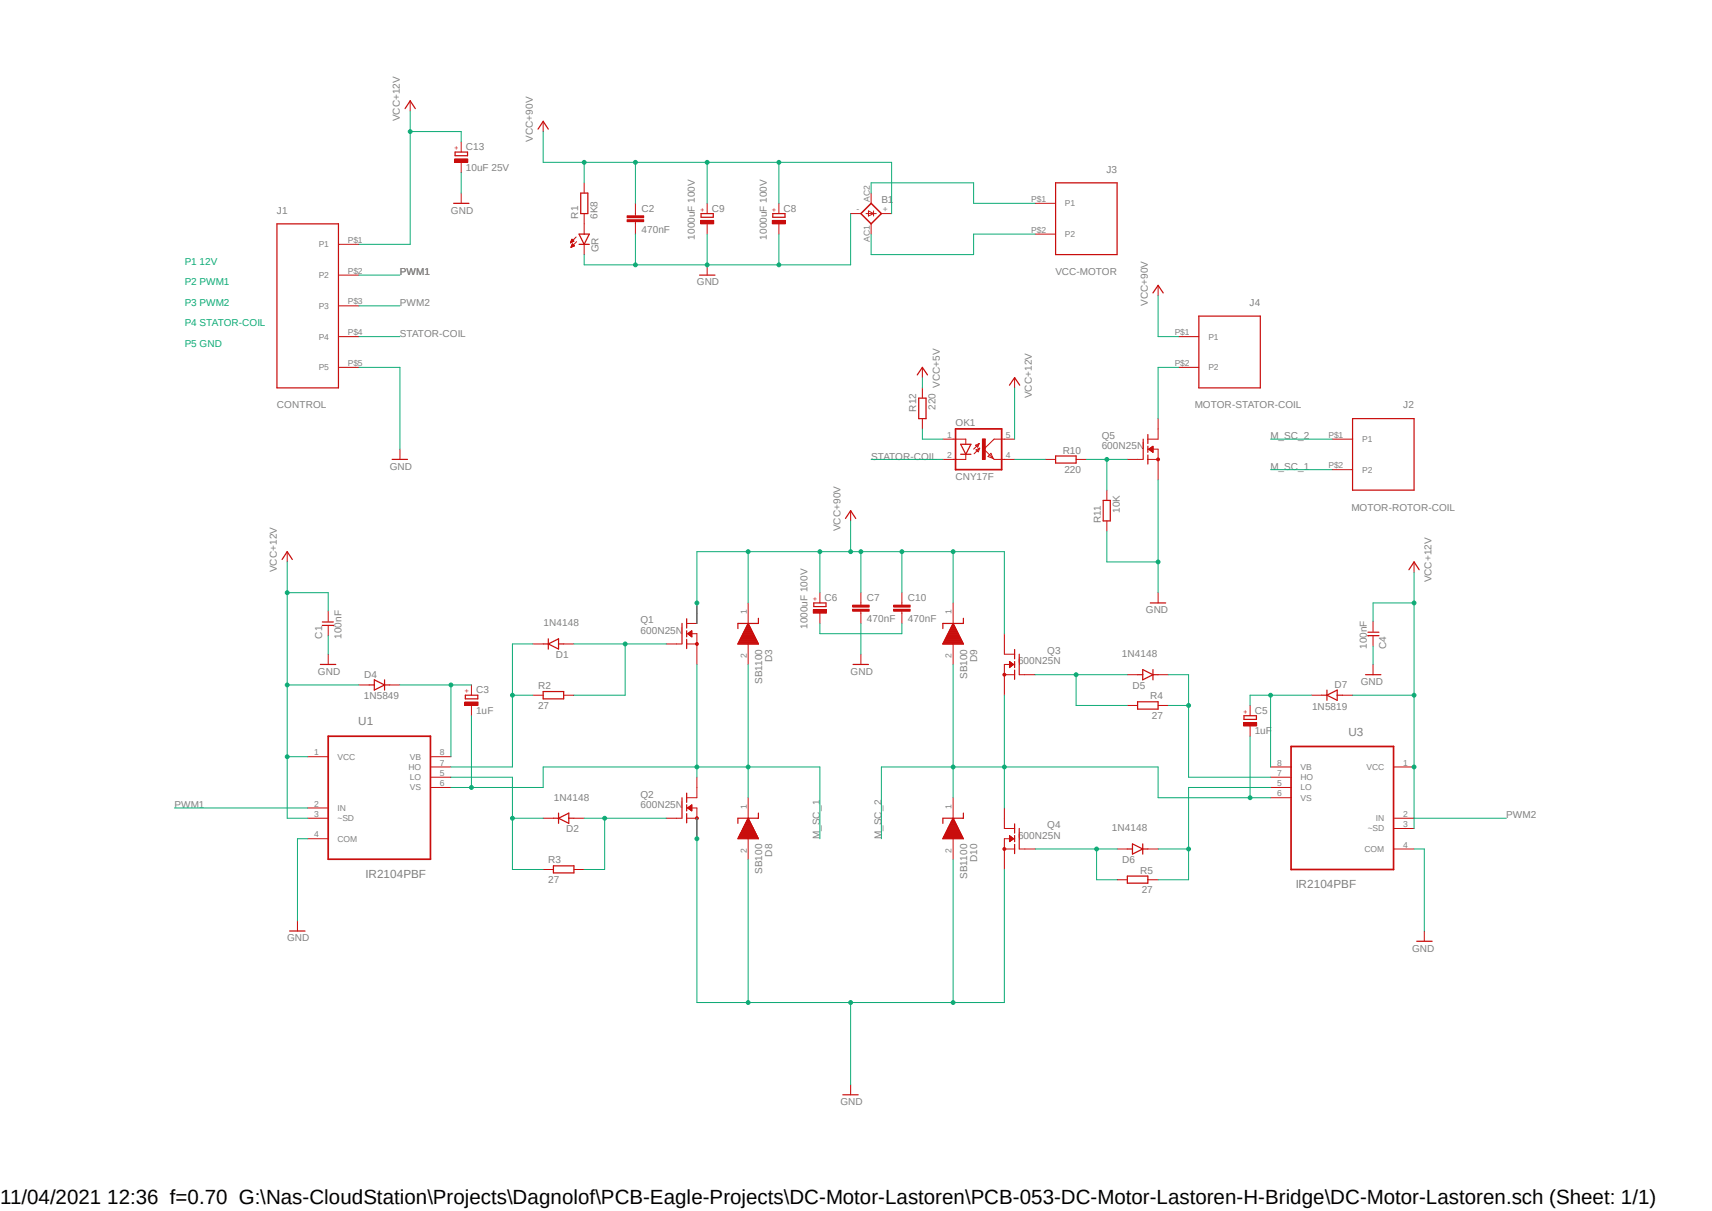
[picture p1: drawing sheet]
<svg xmlns="http://www.w3.org/2000/svg" width="297mm" height="210mm" viewBox="0 0 297 210" stroke-linecap="round" stroke-linejoin="round" font-family="sans-serif">
<path d="M29.8 12.7l237.4 179.5M267.2 12.7l-237.4 179.5" fill="none" stroke="#fff" stroke-width=".17"/>
<g fill="none" stroke="#c90d0c" stroke-width=".17">
<path d="M147.6 37h1.8M150.2 37h1.8M150.7 36.6l.9 .4-.9 .5zM151.1 33.5v1.8M151.1 38.8v1.8M151.6 36.6v.9M152.9 37h1.8M179.6 35.3h3.5M179.6 40.6h3.5M231.1 76.2h3.6M49.8 95.7v1.8M231.1 81.4h3.6"/>
<path d="M245.3 97.5v1.7M56.9 106v1.7M56.9 108.5v1.8M56.9 113.5v1.7M62.3 118.8h1.8M67.6 118.8h1.8M92.5 111.7h1.7M97.8 111.7h1.8M129.8 104.6v3.5M129.8 111.7v3.5M165.4 104.6v3.5M165.4 111.7v3.5"/>
<path d="M195.6 117h1.8M200.9 117h1.8M238.2 107.7v1.8M238.2 110.3v1.8M238.2 115.2v1.8M92.5 120.6h1.7M97.8 120.6h1.8M129.8 138.3v3.6M165.4 138.3v3.6M195.6 122.3h1.8M200.9 122.3h1.8M220.4 133h3.6"/>
<path d="M220.4 138.3h3.6M220.4 134.8h3.6M220.4 136.6h3.6M227.5 120.6h1.8M232.9 120.6h1.8M241.8 133h3.5M51.6 159.7v1.8M94.2 141.9h1.8M94.2 150.8h1.8M99.6 141.9h1.7M99.6 150.8h1.7M129.8 145.5v3.5"/>
<path d="M165.4 145.5v3.5M193.8 147.2h1.8M193.8 152.6h1.8M199.1 147.2h1.8M199.1 152.6h1.8M241.8 141.9h3.5M241.8 143.7h3.5M241.8 147.2h3.5M247.1 161.5v1.7M147.6 188.1v1.8"/>
</g>
<g fill="none" stroke="#c90d0c" stroke-width=".21">
<path d="M134.1 37h2.1v.7h-2.1zM183.1 31.7h10.7v12.5h-10.7zM234.7 72.6h10.6v12.4h-10.6zM48.9 97l.9-1.3 .9 1.3M244.4 98.8l.9-1.3 .9 1.3M55.6 115.2h2.7M55.9 108.5h2M55.9 107.9h1.9M64.1 118.8h.8M64.9 117.9l1.8 .9-1.8 .9zM66.7 117.9v1.8M66.7 118.8h.9"/>
<path d="M94.2 111.7h.9M94.2 119.9h3.6v1.3h-3.6zM95.1 111.7l1.8-.9v1.8zM95.1 110.8v1.8M96.9 111.7h.9M128.1 111.5h3.4M128.1 111.4h3.3M128.2 111.3h3.2M128.3 111.2h3.1M128.3 111.1h3M128.4 111h2.8M128.4 110.9h2.7"/>
<path d="M128.5 110.7h2.6M128.6 110.5h2.4M128.7 110.4h2.2M128.7 110.3h2.2M128.8 110.2h2M128.8 110.1h2M128.9 109.9h1.8M128.9 109.9h1.7M129 109.7h1.6M129 109.6h1.6M129.1 109.5h1.4M129.2 109.4h1.2"/>
<path d="M129.2 109.3h1.2M129.3 109.2h1M129.3 109.1h1M129.4 108.9h.8M129.5 108.8h.6M129.5 108.7h.6M129.6 108.6h.4M129.6 108.5h.4M129.7 108.4h.2M129.8 108.2h.1M129.8 108.1l1.8 3.6h-3.6zM129.8 108.1v.1"/>
<path d="M131.6 107.2v.9h-3.6v.9M163.6 111.5h3.4M163.7 111.4h3.3M163.7 111.3h3.3M163.8 111.2h3.1M163.9 111.1h2.9M163.9 111h2.9M164 110.9h2.7M164 110.7h2.7M164.1 110.7h2.5M164.1 110.5h2.4M164.2 110.4h2.3"/>
<path d="M164.3 110.3h2.1M164.3 110.2h2.1M164.4 110.1h1.9M164.4 109.9h1.8M164.5 109.9h1.7M164.5 109.7h1.7M164.6 109.6h1.5M164.7 109.5h1.3M164.7 109.4h1.3M164.8 109.3h1.1M164.8 109.2h1.1M164.9 109.1h.9"/>
<path d="M164.9 108.9h.8M165 108.8h.7M165.1 108.7h.6M165.1 108.6h.5M165.2 108.5h.3M165.2 108.4h.3M165.3 108.2h.1M165.4 108.1l1.7 3.6h-3.5zM165.4 108.1v.1M167.1 107.2v.9h-3.5v.9M197.4 117h.8M198.2 116.1l1.8 .9-1.8 .9z"/>
<path d="M200 117h.9M200 116.1v1.8M230.2 119.7v1.8M236.9 117h2.7M237.3 109.6h1.9M239.2 110.2l-1.8 .1M197.4 121.7h3.5v1.3h-3.5zM229.3 120.6h.9M230.2 120.6l1.8-.9v1.8zM232 120.6h.9M96 141.9h.9M96 150.2h3.6v1.2h-3.6z"/>
<path d="M96.9 141v1.8M96.9 141.9l1.8-.9v1.8zM98.7 141.9h.9M128.1 145.4h3.4M128.1 145.2h3.4M128.2 145.1h3.2M128.2 145h3.2M128.3 144.9h3M128.4 144.8h2.8M128.4 144.7h2.8M128.4 144.6h2.7M128.5 144.4h2.6"/>
<path d="M128.6 144.4h2.4M128.7 144.2h2.3M128.7 144.1h2.2M128.7 144h2.2M128.8 143.9h2M128.9 143.8h1.8M128.9 143.6h1.8M129 143.6h1.6M129 143.4h1.6M129.1 143.3h1.4M129.2 143.2h1.2M129.2 143.1h1.2"/>
<path d="M129.2 143h1.1M129.3 142.9h1M129.4 142.7h.8M129.4 142.6h.8M129.5 142.5h.6M129.5 142.4h.5M129.6 142.3h.4M129.7 142.2h.2M129.7 142.1h.2M129.8 141.9l1.8 3.6h-3.6zM129.8 141.9h.1M131.6 141v.9h-3.6v.9"/>
<path d="M163.6 145.4h3.5M163.7 145.2h3.3M163.7 145.1h3.3M163.8 145h3.1M163.8 144.9h3M163.9 144.8h2.9M164 144.7h2.8M164 144.6h2.7M164.1 144.4h2.5M164.2 144.2h2.3M164.3 144.1h2.2M164.3 144h2.1"/>
<path d="M164.3 143.9h2M164.4 143.8h1.9M164.5 143.6h1.7M164.6 143.4h1.5M164.6 143.3h1.5M164.7 143.2h1.3M164.8 143.1h1.1M164.8 143h1.1M164.8 142.9h1M164.9 142.7h.9M165 142.6h.7M165 142.5h.7"/>
<path d="M165.1 142.4h.5M165.1 142.3h.4M165.2 142.2h.3M165.3 142.1h.1M165.3 141.9h.1M165.4 141.9l1.7 3.6h-3.5zM167.1 141v.9h-3.5v.9M195.6 147.2h.9M195.6 151.9h3.5v1.3h-3.5zM196.5 146.3l1.7 .9-1.7 .9zM198.2 146.3v1.8M198.2 147.2h.9"/>
<path d="M50.2 161.5h2.7M245.8 163.2h2.7M146.2 189.9h2.7"/>
</g>
<path d="M224 129.5h17.8v21.3h-17.8z" fill="none" stroke="#c90d0c" stroke-width=".3"/>
<path d="M149.4 37l1.7-1.7 1.8 1.7-1.8 1.8z" fill="none" stroke="#c90d0c" stroke-width=".25"/>
<path d="M134 38.2h2.3v.6h-2.3z" fill-rule="evenodd" fill="#c90d0c"/>
<path d="M134 38.2h2.3v.6h-2.3zM135.1 35.3v1.7M135.1 38.8v1.8" fill="none" stroke="#c90d0c" stroke-width=".17"/>
<path d="M121.6 37h2.1v.7h-2.1z" fill="none" stroke="#c90d0c" stroke-width=".21"/>
<path d="M121.5 38.2h2.3v.6h-2.3z" fill-rule="evenodd" fill="#c90d0c"/>
<g fill="none" stroke="#c90d0c" stroke-width=".17">
<path d="M71.2 17.5v1.8M101.3 31.7v1.8M101.3 37v3.6M121.5 38.2h2.3v.6h-2.3zM122.7 35.3v1.7M122.7 38.8v1.8M99 42.1h.1M99 42h.1M99 42h.3M99.1 41.9h.3M99.1 41.9h.4M99.1 42.9h.1"/>
<path d="M99.1 41.8h.4M99.1 41.7h.4M99.1 42.8h.2M99.1 42.8h.3M99.1 41.7h.3M99.1 42.7h.4M99.1 42.7h.5M99.2 41.5l.1 .1M99.2 42.6h.5M99.2 42.5h.4M99.2 41.5l.4 .3-.6 .3zM99.2 42.5h.3"/>
<path d="M99.3 42.4h.1M99.3 42.3h.1M99.3 42.3l.4 .3-.6 .3zM99.9 41.1l-.9 1M100 41.9l-.9 1M101.3 42.4v1.8M122.7 45.9v1.8M69.4 77.9v1.8"/>
</g>
<path d="M70.3 18.8l.9-1.3 .9 1.3M79 26.4h2.1v.6h-2.1zM100.8 33.5h1.2v3.5h-1.2zM100.5 40.6h1.7l-.9 1.8zM100.5 42.4h1.7M121.4 47.7h2.6M68 79.7h2.7" fill="none" stroke="#c90d0c" stroke-width=".21"/>
<path d="M78.9 27.6h2.3v.6h-2.3z" fill-rule="evenodd" fill="#c90d0c"/>
<g fill="none" stroke="#c90d0c" stroke-width=".17">
<path d="M78.9 27.6h2.3v.6h-2.3zM80 24.6v1.8M80 28.2v1.7M80 33.5v1.8M108.8 38.1h2.9v.3h-2.9zM108.8 37.4h2.9v.4h-2.9zM110.2 35.3v2.1M110.2 38.5v2.1M58.7 42.4h3.6M58.7 47.7h3.6M58.7 53h3.6M58.7 58.4h3.6"/>
<path d="M58.7 63.7h3.6"/>
</g>
<path d="M48 38.8h10.7v28.5h-10.7zM78.7 35.3h2.7M80.7 120.6h2.2v.6h-2.2z" fill="none" stroke="#c90d0c" stroke-width=".21"/>
<path d="M108.8 38.3h2.9M108.8 37.6h2.9" fill="none" stroke="#c90d0c" stroke-width=".34"/>
<path d="M80.6 121.8h2.3v.5h-2.3z" fill-rule="evenodd" fill="#c90d0c"/>
<path d="M81.8 118.8v1.8M80.6 121.8h2.3v.5h-2.3zM81.8 122.3v1.8" fill="none" stroke="#c90d0c" stroke-width=".17"/>
<path d="M215.8 124.1h2.2v.7h-2.2z" fill="none" stroke="#c90d0c" stroke-width=".21"/>
<path d="M215.7 125.3h2.3v.6h-2.3z" fill-rule="evenodd" fill="#c90d0c"/>
<g fill="none" stroke="#c90d0c" stroke-width=".17">
<path d="M117.3 111.7h1M119.1 109.9h1.8v1.8h-1.8M120.9 106.3v1.8h-1.8M53.4 131.2h3.5M74.7 131.2h3.5M74.7 136.6h3.5M74.7 133h3.5M74.7 134.8h3.5M215.7 125.3h2.3v.6h-2.3zM216.9 122.3v1.8M216.9 125.9v1.8M53.4 140.1h3.5"/>
<path d="M53.4 141.9h3.5M53.4 145.5h3.5"/>
</g>
<path d="M56.9 127.7h17.8v21.3h-17.8z" fill="none" stroke="#c90d0c" stroke-width=".3"/>
<path d="M118.3 108.1v3.6M119.1 107.3v1.6M119.1 109.4v1M119.1 110.9v1.6" fill="none" stroke="#c90d0c" stroke-width=".21"/>
<circle cx="120.9" cy="111.7" r=".25" fill="#c90d0c"/>
<g fill="none" stroke="#c90d0c" stroke-width=".17">
<path d="M115.6 111.7h1.7M119.3 109.9h.7M119.4 110h.6M119.4 109.8h.6M119.5 109.8h.5M119.5 110.1h.5M119.5 109.7h.5M119.6 110.1h.4M119.6 110.2h.4M119.6 109.7h.4M119.7 109.6h.3M119.7 110.2h.3"/>
<path d="M119.8 109.6h.2M119.8 110.3h.2M119.8 109.5h.2M119.9 109.5h.1M119.9 110.4h.1M120 109.4h.1M120 109.4l-.7 .5M120 109.4v1l-.7-.5M120 110.4h.1M120.9 104.6v1.7M120.9 111.7v3.5M120.9 136.6v1.7h-1.8"/>
<path d="M117.3 141.9h1M119.1 140.1h1.8v1.8h-1.8"/>
<circle cx="120.9" cy="111.7" r=".25"/>
</g>
<path d="M118.3 138.3v3.6M119.1 137.5v1.6M119.1 139.6v1M119.1 141.1v1.6" fill="none" stroke="#c90d0c" stroke-width=".21"/>
<circle cx="120.9" cy="141.9" r=".25" fill="#c90d0c"/>
<g fill="none" stroke="#c90d0c" stroke-width=".17">
<path d="M174.2 111.7v1.8h1.8M176 115.2h-1.8v1.8h1.8M176.9 117h.9M119.5 140h.5M119.6 139.9h.4M119.7 139.9h.3M119.7 139.8h.3M119.8 139.7h.2M119.9 139.7h.1M119.9 139.6h.1M120.9 134.8v1.8M115.6 141.9h1.7"/>
<path d="M119.3 140.1l.7-.5v1zM119.3 140.1h.7M119.4 140.2h.6M119.4 140.1h.6M119.5 140.2h.5M119.5 140.3h.5M119.6 140.3h.4M119.7 140.4h.3M119.8 140.5h.2M119.9 140.5h.1M120.9 141.9v3.6"/>
<circle cx="120.9" cy="141.9" r=".25"/>
</g>
<path d="M176 112.6v1.7M176 114.7v1.1M176 116.2v1.6M176.8 113.5v3.5" fill="none" stroke="#c90d0c" stroke-width=".21"/>
<circle cx="174.2" cy="117" r=".25" fill="#c90d0c"/>
<g fill="none" stroke="#c90d0c" stroke-width=".17">
<path d="M174.2 109.9v1.8M174.2 117v3.6M175.1 114.7l.8 .5-.8 .6zM175.1 115.7l.1 .1M175.1 115.7h.1M175.1 115.7h.2M175.1 115.6h.2M175.1 115.5h.3M175.1 115.5h.4M175.1 115.4h.5M175.1 115.3h.6M175.1 115.3h.7"/>
<path d="M175.1 115.2h.7M175.1 115.1h.6M175.1 115.1h.5M175.1 115h.4M175.1 114.9h.4M175.1 114.9h.3M175.1 114.9h.2M175.1 114.8h.2M175.1 114.7h.1M177.8 117h1.8M174.2 141.9v1.8h1.8M176 145.5h-1.8v1.7h1.8"/>
<path d="M176.9 147.2h.9"/>
<circle cx="174.2" cy="117" r=".25"/>
</g>
<path d="M176 142.9v1.6M176 144.9v1.1M176 146.4v1.6M176.8 143.7v3.5" fill="none" stroke="#c90d0c" stroke-width=".21"/>
<circle cx="174.2" cy="147.2" r=".25" fill="#c90d0c"/>
<g fill="none" stroke="#c90d0c" stroke-width=".17">
<path d="M94.2 21v1.8M147.6 88.6v1.7M174.2 140.1v1.8M174.2 147.2v3.6M175.1 144.9l.8 .6-.8 .5zM175.1 145.9h.1M175.1 145.8h.3M175.1 145.7h.4M175.1 145.7h.5M175.1 145.6h.5M175.1 145.5h.6M175.1 145.5h.7"/>
<path d="M175.1 145.5h.8M175.1 145.4h.7M175.1 145.3h.6M175.1 145.3h.5M175.1 145.2h.5M175.1 145.2h.4M175.1 145.1h.3M175.1 145.1h.2M175.1 145h.2M175.1 144.9h.1M175.3 145.8l-.2 .1M177.8 147.2h1.8"/>
<circle cx="174.2" cy="147.2" r=".25"/>
</g>
<path d="M93.3 22.4l.9-1.4 .9 1.4M146.7 89.9l.9-1.3 .9 1.3M141.2 104.6h2.1v.6h-2.1z" fill="none" stroke="#c90d0c" stroke-width=".21"/>
<path d="M141.1 105.7h2.3v.6h-2.3z" fill-rule="evenodd" fill="#c90d0c"/>
<g fill="none" stroke="#c90d0c" stroke-width=".17">
<path d="M197.4 79.7h.8M199.1 77.9h1.8v1.8h-1.8M200.9 74.4v1.8h-1.8M141.1 105.7h2.3v.6h-2.3zM142.2 102.8v1.8M142.2 106.3v1.8M147.9 105.7h2.9v.3h-2.9zM147.9 104.9h2.9v.4h-2.9zM149.4 102.8v2.1M149.4 106v2.1M149.4 113.5v1.7M155 105.7h2.9v.3h-2.9z"/>
<path d="M155 104.9h2.9v.4h-2.9zM156.5 102.8v2.1M156.5 106v2.1"/>
</g>
<path d="M147.9 105.8h2.9M147.9 105.1h2.9M155 105.8h2.9M155 105.1h2.9" fill="none" stroke="#c90d0c" stroke-width=".34"/>
<path d="M198.3 76.2v3.5M199.1 75.4v1.5M199.1 77.4v1M199.1 78.9v1.6M148 115.2h2.7" fill="none" stroke="#c90d0c" stroke-width=".21"/>
<circle cx="200.9" cy="79.7" r=".25" fill="#c90d0c"/>
<g fill="none" stroke="#c90d0c" stroke-width=".17">
<path d="M200.9 49.5v1.8M204.5 58.4h3.5M165.4 76.2h2.2v.8M167.6 78.8v.9h-2.2M169.2 77.2l.7-.3-.3 .7zM169.3 78l.7-.3-.3 .7zM169.9 76.9l-1 1M170 77.7l-1 1M171.9 78.6l.4 .9-.9-.3zM174.2 76.2h-1.7l-1.8 1.7 1.8 1.8h1.7M181.4 79.7h1.7M186.7 79.7h1.8"/>
<path d="M195.6 79.7h1.8M199.3 77.9l.7-.5v1M199.3 77.9l.7 .5M199.3 77.9h.7M199.4 77.9h.6M199.4 78h.6M199.5 78.1h.5M199.5 77.8h.5M199.5 77.7h.5M199.6 78.1h.4M199.6 77.7h.4M199.7 78.2h.3"/>
<path d="M199.7 77.6h.3M199.8 78.3h.2M199.8 77.5h.2M199.9 78.3h.1M199.9 78.4h.1M199.9 77.5h.1M199.9 77.4h.1M200 78.4h.1M200.9 72.6v1.8M200.9 79.7v3.5M204.5 63.7h3.5M192 85v1.8"/>
<path d="M192 90.3v1.8M200.9 102.8v1.8"/>
<circle cx="200.9" cy="79.7" r=".25"/>
</g>
<path d="M200 50.8l.9-1.3 .9 1.3M208 54.8h10.7v12.5h-10.7zM166.7 77h1.7l-.8 1.8zM166.7 78.8h1.7M183.1 79.1h3.6v1.2h-3.6zM191.4 86.8h1.2v3.5h-1.2zM199.6 104.6h2.6" fill="none" stroke="#c90d0c" stroke-width=".21"/>
<path d="M165.8 74.4h8v7h-8z" fill="none" stroke="#c90d0c" stroke-width=".3"/>
<path d="M170.4 76.1h.5v3.6h-.5z" fill-rule="evenodd" fill="#c90d0c"/>
<path d="M160 63.7v1.8M160 67.3v1.7M160 72.6v1.8M163.6 76.2h1.8M163.6 79.7h1.8M170.4 76.1h.5v3.6h-.5zM174.2 76.2h1.8M174.2 79.7h1.8M176 65.5v1.8" fill="none" stroke="#c90d0c" stroke-width=".17"/>
<path d="M159.1 65l.9-1.3 .9 1.3M159.4 69h1.3v3.6h-1.3zM175.1 66.8l.9-1.3 .9 1.3" fill="none" stroke="#c90d0c" stroke-width=".21"/>
<path d="M49.8 97.5v33.7h3.6M49.8 102.8h7.1" fill="none" stroke="#0dab76" stroke-width=".17"/>
<circle cx="49.8" cy="102.8" r=".33" fill="#0dab76"/>
<g fill="none" stroke="#0dab76" stroke-width=".17">
<path d="M49.8 118.8h12.5M56.9 102.8v3.2"/>
<circle cx="49.8" cy="102.8" r=".33"/>
</g>
<circle cx="49.8" cy="118.8" r=".33" fill="#0dab76"/>
<g fill="none" stroke="#0dab76" stroke-width=".17">
<path d="M49.8 131.2v10.7h3.6"/>
<circle cx="49.8" cy="118.8" r=".33"/>
</g>
<circle cx="49.8" cy="131.2" r=".33" fill="#0dab76"/>
<g fill="none" stroke="#0dab76" stroke-width=".17">
<path d="M245.3 99.2v33.8M238.2 104.6h7.1"/>
<circle cx="49.8" cy="131.2" r=".33"/>
</g>
<circle cx="245.3" cy="104.6" r=".33" fill="#0dab76"/>
<g fill="none" stroke="#0dab76" stroke-width=".17">
<path d="M238.2 104.6v3.1M234.7 120.6h10.6"/>
<circle cx="245.3" cy="104.6" r=".33"/>
</g>
<circle cx="245.3" cy="120.6" r=".33" fill="#0dab76"/>
<g fill="none" stroke="#0dab76" stroke-width=".17">
<path d="M245.3 133v10.7"/>
<circle cx="245.3" cy="120.6" r=".33"/>
</g>
<circle cx="245.3" cy="133" r=".33" fill="#0dab76"/>
<g fill="none" stroke="#0dab76" stroke-width=".17">
<path d="M71.2 19.3v23.1h-8.9M71.2 22.8h8.8v1.8"/>
<circle cx="245.3" cy="133" r=".33"/>
</g>
<circle cx="71.2" cy="22.8" r=".33" fill="#0dab76"/>
<g fill="none" stroke="#0dab76" stroke-width=".17">
<path d="M120.9 95.7h53.3M129.8 95.7v8.9"/>
<circle cx="71.2" cy="22.8" r=".33"/>
</g>
<circle cx="129.8" cy="95.7" r=".33" fill="#0dab76"/>
<g fill="none" stroke="#0dab76" stroke-width=".17">
<path d="M165.4 95.7v8.9"/>
<circle cx="129.8" cy="95.7" r=".33"/>
</g>
<circle cx="165.4" cy="95.7" r=".33" fill="#0dab76"/>
<g fill="none" stroke="#0dab76" stroke-width=".17">
<path d="M120.9 95.7v12.4M174.2 95.7v14.2"/>
<circle cx="165.4" cy="95.7" r=".33"/>
</g>
<circle cx="120.9" cy="104.6" r=".33" fill="#0dab76"/>
<g fill="none" stroke="#0dab76" stroke-width=".17">
<path d="M147.6 90.3v5.4"/>
<circle cx="120.9" cy="104.6" r=".33"/>
</g>
<circle cx="147.6" cy="95.7" r=".33" fill="#0dab76"/>
<g fill="none" stroke="#0dab76" stroke-width=".17">
<path d="M142.2 95.7v7.1"/>
<circle cx="147.6" cy="95.7" r=".33"/>
</g>
<circle cx="142.2" cy="95.7" r=".33" fill="#0dab76"/>
<g fill="none" stroke="#0dab76" stroke-width=".17">
<path d="M149.4 95.7v7.1"/>
<circle cx="142.2" cy="95.7" r=".33"/>
</g>
<circle cx="149.4" cy="95.7" r=".33" fill="#0dab76"/>
<g fill="none" stroke="#0dab76" stroke-width=".17">
<path d="M156.5 95.7v7.1"/>
<circle cx="149.4" cy="95.7" r=".33"/>
</g>
<circle cx="156.5" cy="95.7" r=".33" fill="#0dab76"/>
<g fill="none" stroke="#0dab76" stroke-width=".17">
<path d="M94.2 22.8v5.4M135.1 35.3v-7.1h19.6v8.8"/>
<circle cx="156.5" cy="95.7" r=".33"/>
</g>
<circle cx="135.1" cy="28.2" r=".33" fill="#0dab76"/>
<g fill="none" stroke="#0dab76" stroke-width=".17">
<path d="M135.1 28.2h-12.4v7.1"/>
<circle cx="135.1" cy="28.2" r=".33"/>
</g>
<circle cx="122.7" cy="28.2" r=".33" fill="#0dab76"/>
<g fill="none" stroke="#0dab76" stroke-width=".17">
<path d="M122.7 28.2h-12.5v7.1"/>
<circle cx="122.7" cy="28.2" r=".33"/>
</g>
<circle cx="110.2" cy="28.2" r=".33" fill="#0dab76"/>
<g fill="none" stroke="#0dab76" stroke-width=".17">
<path d="M110.2 28.2h-8.9v3.5"/>
<circle cx="110.2" cy="28.2" r=".33"/>
</g>
<circle cx="101.4" cy="28.2" r=".33" fill="#0dab76"/>
<g fill="none" stroke="#0dab76" stroke-width=".17">
<path d="M94.2 28.2h7.1M200.9 51.3v7.1h3.6M160 65.5v1.8M176 67.3v8.9M56.9 110.3v3.2M238.2 112.1v3.1M129.8 149v24.9M120.9 173.9h53.3"/>
<circle cx="101.4" cy="28.2" r=".33"/>
</g>
<circle cx="129.8" cy="173.9" r=".33" fill="#0dab76"/>
<g fill="none" stroke="#0dab76" stroke-width=".17">
<path d="M165.4 149v24.9"/>
<circle cx="129.8" cy="173.9" r=".33"/>
</g>
<circle cx="165.4" cy="173.9" r=".33" fill="#0dab76"/>
<g fill="none" stroke="#0dab76" stroke-width=".17">
<path d="M147.6 173.9v14.2"/>
<circle cx="165.4" cy="173.9" r=".33"/>
</g>
<circle cx="147.6" cy="173.9" r=".33" fill="#0dab76"/>
<g fill="none" stroke="#0dab76" stroke-width=".17">
<path d="M120.9 141.9v32M174.2 150.8v23.1"/>
<circle cx="147.6" cy="173.9" r=".33"/>
</g>
<circle cx="120.9" cy="145.5" r=".33" fill="#0dab76"/>
<g fill="none" stroke="#0dab76" stroke-width=".17">
<path d="M147.6 37v8.9h-37.4v-5.3M122.7 40.6v5.3"/>
<circle cx="120.9" cy="145.5" r=".33"/>
</g>
<circle cx="122.7" cy="45.9" r=".33" fill="#0dab76"/>
<g fill="none" stroke="#0dab76" stroke-width=".17">
<path d="M135.1 40.6v5.3"/>
<circle cx="122.7" cy="45.9" r=".33"/>
</g>
<circle cx="135.1" cy="45.9" r=".33" fill="#0dab76"/>
<g fill="none" stroke="#0dab76" stroke-width=".17">
<path d="M101.3 44.2v1.7h8.9"/>
<circle cx="135.1" cy="45.9" r=".33"/>
</g>
<circle cx="110.2" cy="45.9" r=".33" fill="#0dab76"/>
<g fill="none" stroke="#0dab76" stroke-width=".17">
<path d="M80 29.9v3.6M62.3 63.7h7.1v14.2M192 92.1v5.4h8.9M200.9 83.2v19.6M149.4 108.1v5.4M53.4 145.5h-1.8v14.2M245.3 147.2h1.8v14.3"/>
<circle cx="110.2" cy="45.9" r=".33"/>
</g>
<circle cx="200.9" cy="97.5" r=".33" fill="#0dab76"/>
<g fill="none" stroke="#0dab76" stroke-width=".17">
<path d="M99.6 111.7h16M108.5 111.7v8.9h-8.9"/>
<circle cx="200.9" cy="97.5" r=".33"/>
</g>
<circle cx="108.5" cy="111.7" r=".33" fill="#0dab76"/>
<g fill="none" stroke="#0dab76" stroke-width=".17">
<path d="M101.3 141.9h14.3M104.9 141.9v8.9h-3.6"/>
<circle cx="108.5" cy="111.7" r=".33"/>
</g>
<circle cx="104.9" cy="141.9" r=".33" fill="#0dab76"/>
<g fill="none" stroke="#0dab76" stroke-width=".17">
<path d="M179.6 117h16M186.7 117v5.3h8.9"/>
<circle cx="104.9" cy="141.9" r=".33"/>
</g>
<circle cx="186.7" cy="117" r=".33" fill="#0dab76"/>
<g fill="none" stroke="#0dab76" stroke-width=".17">
<path d="M179.6 147.2h14.2M190.2 147.2v5.4h3.6"/>
<circle cx="186.7" cy="117" r=".33"/>
</g>
<circle cx="190.3" cy="147.2" r=".33" fill="#0dab76"/>
<g fill="none" stroke="#0dab76" stroke-width=".17">
<path d="M220.4 81.4h10.7M129.8 115.2v23.1M129.8 133h12.4"/>
<circle cx="190.3" cy="147.2" r=".33"/>
</g>
<circle cx="129.8" cy="133" r=".33" fill="#0dab76"/>
<g fill="none" stroke="#0dab76" stroke-width=".17">
<path d="M120.9 115.2v19.6M120.9 133h8.9M142.2 133v12.5"/>
<circle cx="129.8" cy="133" r=".33"/>
</g>
<circle cx="120.9" cy="133" r=".33" fill="#0dab76"/>
<g fill="none" stroke="#0dab76" stroke-width=".17">
<path d="M81.8 124.1v12.5M120.9 133h-26.7v3.6h-16"/>
<circle cx="120.9" cy="133" r=".33"/>
</g>
<circle cx="81.8" cy="136.6" r=".33" fill="#0dab76"/>
<g fill="none" stroke="#0dab76" stroke-width=".17">
<path d="M151.1 33.5v-1.8h17.8v3.6h10.7M62.3 47.7h7.1M62.3 53h7.1M151.1 40.6v3.6h17.8v-3.6h10.7M220.4 136.6h-14.2v16h-5.3M30.3 140.1h23.1M200.9 147.2h5.3M245.3 141.9h16"/>
<circle cx="81.8" cy="136.6" r=".33"/>
</g>
<circle cx="206.2" cy="147.2" r=".33" fill="#0dab76"/>
<g fill="none" stroke="#0dab76" stroke-width=".17">
<path d="M220.4 76.2h10.7M174.2 120.6v19.5"/>
<circle cx="206.2" cy="147.2" r=".33"/>
</g>
<circle cx="174.2" cy="133" r=".33" fill="#0dab76"/>
<g fill="none" stroke="#0dab76" stroke-width=".17">
<path d="M165.4 115.2v23.1"/>
<circle cx="174.2" cy="133" r=".33"/>
</g>
<circle cx="165.4" cy="133" r=".33" fill="#0dab76"/>
<g fill="none" stroke="#0dab76" stroke-width=".17">
<path d="M174.2 133h-21.3v12.5M200.9 138.3h19.5M216.9 127.7v10.6"/>
<circle cx="165.4" cy="133" r=".33"/>
</g>
<circle cx="216.9" cy="138.3" r=".33" fill="#0dab76"/>
<g fill="none" stroke="#0dab76" stroke-width=".17">
<path d="M78.2 134.8h10.7v16h5.3M174.2 133h26.7v5.3M88.9 141.9h5.3"/>
<circle cx="216.9" cy="138.3" r=".33"/>
</g>
<circle cx="88.9" cy="141.9" r=".33" fill="#0dab76"/>
<g fill="none" stroke="#0dab76" stroke-width=".17">
<path d="M92.5 111.7h-3.6v21.3h-10.7M88.9 120.6h3.6"/>
<circle cx="88.9" cy="141.9" r=".33"/>
</g>
<circle cx="88.9" cy="120.6" r=".33" fill="#0dab76"/>
<g fill="none" stroke="#0dab76" stroke-width=".17">
<path d="M69.4 118.8h12.4M78.2 118.8v12.4"/>
<circle cx="88.9" cy="120.6" r=".33"/>
</g>
<circle cx="78.2" cy="118.8" r=".33" fill="#0dab76"/>
<g fill="none" stroke="#0dab76" stroke-width=".17">
<path d="M202.7 117h3.5v5.3h-3.5"/>
<circle cx="78.2" cy="118.8" r=".33"/>
</g>
<circle cx="206.2" cy="122.3" r=".33" fill="#0dab76"/>
<g fill="none" stroke="#0dab76" stroke-width=".17">
<path d="M206.2 122.3v12.5h14.2M220.4 120.6v12.4M227.5 120.6h-10.6v1.7"/>
<circle cx="206.2" cy="122.3" r=".33"/>
</g>
<circle cx="220.4" cy="120.6" r=".33" fill="#0dab76"/>
<g fill="none" stroke="#0dab76" stroke-width=".17">
<path d="M188.5 79.7h7.1M192 79.7v5.3M204.5 63.7h-3.6v8.9M142.2 108.1v1.8h14.3v-1.8"/>
<circle cx="220.4" cy="120.6" r=".33"/>
</g>
<circle cx="192" cy="79.7" r=".33" fill="#0dab76"/>
<g fill="none" stroke="#0dab76" stroke-width=".17">
<path d="M62.3 58.4h7.1M151.1 79.7h12.5M160 74.4v1.8h3.6M176 79.7h5.4"/>
<circle cx="192" cy="79.7" r=".33"/>
</g>
<text font-size="3.6" x="0" y="208.9">11/04/2021 12:36 f=0.70 G:\Nas-CloudStation\Projects\Dagnolof\PCB-Eagle-Projects\DC-Motor-Lastoren\PCB-053-DC-Motor-Lastoren-H-Bridge\DC-Motor-Lastoren.sch (Sheet: 1/1)</text>
<g font-size="2" fill="#808080">
<text x="62.1" y="125.8">U1</text>
<text x="233.9" y="127.6">U3</text>
<text x="63.4" y="152.3">IR2104PBF</text>
<text x="224.8" y="154.1">IR2104PBF</text>
</g>
<g font-size="1.7" fill="#808080">
<text x="69.4" y="21" transform="rotate(-90 69.4 21)">VCC+12V</text>
<text x="80.8" y="29.6">10uF 25V</text>
<text x="80.8" y="26">C13</text>
<text x="92.5" y="24.6" transform="rotate(-90 92.5 24.6)">VCC+90V</text>
<text x="191.9" y="29.9">J3</text>
<text x="152.9" y="35.3">B1</text>
<text x="48" y="37">J1</text>
<text x="78.2" y="37">GND</text>
<text x="100.3" y="37.9" transform="rotate(-90 100.3 37.9)">R1</text>
<text x="103.7" y="37.9" transform="rotate(-90 103.7 37.9)">6K8</text>
<text x="111.3" y="40.3">470nF</text>
<text x="111.3" y="36.8">C2</text>
<text x="120.6" y="41.6" transform="rotate(-90 120.6 41.6)">1000uF 100V</text>
<text x="123.5" y="36.7">C9</text>
<text x="133" y="41.6" transform="rotate(-90 133 41.6)">1000uF 100V</text>
<text x="135.9" y="36.7">C8</text>
<text x="69.4" y="47.7">PWM1</text>
<text x="103.8" y="43.8" transform="rotate(-90 103.8 43.8)">GR</text>
<text x="183.1" y="47.7">VCC-MOTOR</text>
<text x="69.4" y="53">PWM2</text>
<text x="120.9" y="49.5">GND</text>
<text x="199.1" y="53" transform="rotate(-90 199.1 53)">VCC+90V</text>
<text x="216.8" y="53">J4</text>
<text x="69.4" y="58.4">STATOR-COIL</text>
<text x="48" y="70.8">CONTROL</text>
<text x="159" y="71.4" transform="rotate(-90 159 71.4)">R12</text>
<text x="162.3" y="71.1" transform="rotate(-90 162.3 71.1)">220</text>
<text x="163" y="67.3" transform="rotate(-90 163 67.3)">VCC+5V</text>
<text x="179" y="69" transform="rotate(-90 179 69)">VCC+12V</text>
<text x="207.3" y="70.8">MOTOR-STATOR-COIL</text>
<text x="243.5" y="70.8">J2</text>
<text x="165.8" y="73.9">OK1</text>
<text x="191.1" y="77.9">600N25N</text>
<text x="191.1" y="76.2">Q5</text>
<text x="220.4" y="76.2">M_SC_2</text>
<text x="67.6" y="81.4">GND</text>
<text x="151.1" y="79.7">STATOR-COIL</text>
<text x="165.8" y="83.2">CNY17F</text>
<text x="184.4" y="78.7">R10</text>
<text x="184.7" y="82">220</text>
<text x="220.4" y="81.4">M_SC_1</text>
<text x="194.3" y="89" transform="rotate(-90 194.3 89)">10K</text>
<text x="234.5" y="88.6">MOTOR-ROTOR-COIL</text>
<text x="145.8" y="92.1" transform="rotate(-90 145.8 92.1)">VCC+90V</text>
<text x="191" y="90.8" transform="rotate(-90 191 90.8)">R11</text>
<text x="48" y="99.2" transform="rotate(-90 48 99.2)">VCC+12V</text>
<text x="248.3" y="101" transform="rotate(-90 248.3 101)">VCC+12V</text>
<text x="143" y="104.2">C6</text>
<text x="150.4" y="107.9">470nF</text>
<text x="150.4" y="104.3">C7</text>
<text x="157.5" y="107.9">470nF</text>
<text x="157.5" y="104.3">C10</text>
<text x="198.8" y="106.3">GND</text>
<text x="55.9" y="110.8" transform="rotate(-90 55.9 110.8)">C1</text>
<text x="59.2" y="110.8" transform="rotate(-90 59.2 110.8)">100nF</text>
<text x="94.3" y="108.6">1N4148</text>
<text x="111.1" y="109.9">600N25N</text>
<text x="111.1" y="108.1">Q1</text>
<text x="140.1" y="109.1" transform="rotate(-90 140.1 109.1)">1000uF 100V</text>
<text x="181.7" y="113.5">Q3</text>
<text x="194.6" y="114">1N4148</text>
<text x="237.1" y="112.6" transform="rotate(-90 237.1 112.6)">100nF</text>
<text x="240.5" y="112.6" transform="rotate(-90 240.5 112.6)">C4</text>
<text x="55.2" y="117">GND</text>
<text x="63.2" y="117.6">D4</text>
<text x="93.3" y="119.5">R2</text>
<text x="96.4" y="114.1">D1</text>
<text x="132.2" y="118.6" transform="rotate(-90 132.2 118.6)">SB1100</text>
<text x="134" y="114.8" transform="rotate(-90 134 114.8)">D3</text>
<text x="147.6" y="117">GND</text>
<text x="167.8" y="117.8" transform="rotate(-90 167.8 117.8)">SB100</text>
<text x="169.5" y="114.8" transform="rotate(-90 169.5 114.8)">D9</text>
<text x="176.6" y="115.2">600N25N</text>
<text x="196.5" y="119.5">D5</text>
<text x="231.5" y="119.3">D7</text>
<text x="236.1" y="118.8">GND</text>
<text x="63.1" y="121.3">1N5849</text>
<text x="82.6" y="123.8">1uF</text>
<text x="82.6" y="120.2">C3</text>
<text x="93.3" y="122.9">27</text>
<text x="199.6" y="121.3">R4</text>
<text x="199.9" y="124.7">27</text>
<text x="217.7" y="123.8">C5</text>
<text x="227.6" y="123.1">1N5819</text>
<text x="217.7" y="127.3">1uF</text>
<text x="30.3" y="140.1">PWM1</text>
<text x="96.1" y="138.9">1N4148</text>
<text x="111.1" y="140.1">600N25N</text>
<text x="111.1" y="138.3">Q2</text>
<text x="181.7" y="143.7">Q4</text>
<text x="261.3" y="141.9">PWM2</text>
<text x="95.1" y="149.7">R3</text>
<text x="98.2" y="144.4">D2</text>
<text x="134" y="148.6" transform="rotate(-90 134 148.6)">D8</text>
<text x="142.2" y="145.5" transform="rotate(-90 142.2 145.5)">M_SC_1</text>
<text x="152.9" y="145.5" transform="rotate(-90 152.9 145.5)">M_SC_2</text>
<text x="169.5" y="149.6" transform="rotate(-90 169.5 149.6)">D10</text>
<text x="176.6" y="145.5">600N25N</text>
<text x="192.9" y="144.1">1N4148</text>
<text x="194.7" y="149.7">D6</text>
<text x="95.1" y="153.1">27</text>
<text x="132.2" y="151.5" transform="rotate(-90 132.2 151.5)">SB100</text>
<text x="167.8" y="152.4" transform="rotate(-90 167.8 152.4)">SB1100</text>
<text x="197.8" y="151.5">R5</text>
<text x="198.1" y="154.9">27</text>
<text x="49.8" y="163.2">GND</text>
<text x="245" y="165">GND</text>
<text x="145.8" y="191.6">GND</text>
</g>
<g font-size="1.7" fill="#0dab76">
<text x="32" y="45.9">P1 12V</text>
<text x="32" y="49.5">P2 PWM1</text>
<text x="32" y="53">P3 PWM2</text>
<text x="32" y="56.6">P4 STATOR-COIL</text>
<text x="32" y="60.2">P5 GND</text>
</g>
<g font-size="1.5" fill="#808080">
<text x="150.9" y="35" transform="rotate(-90 150.9 35)">AC2</text>
<text x="178.9" y="35">P$1</text>
<text x="184.7" y="35.8">P1</text>
<text x="148.6" y="36.8">-</text>
<text x="150.9" y="41.9" transform="rotate(-90 150.9 41.9)">AC1</text>
<text x="153.2" y="36.8">+</text>
<text x="178.9" y="40.3">P$2</text>
<text x="184.7" y="41.1">P2</text>
<text x="55.3" y="42.9">P1</text>
<text x="60.3" y="42.1">P$1</text>
<text x="60.3" y="47.5">P$2</text>
<text x="55.3" y="48.2">P2</text>
<text x="55.3" y="53.6">P3</text>
<text x="60.3" y="52.8">P$3</text>
<text x="55.3" y="58.9">P4</text>
<text x="60.3" y="58.1">P$4</text>
<text x="203.8" y="58.1">P$1</text>
<text x="209.6" y="58.9">P1</text>
<text x="55.3" y="64.2">P5</text>
<text x="60.3" y="63.5">P$5</text>
<text x="203.8" y="63.5">P$2</text>
<text x="209.6" y="64.2">P2</text>
<text x="164.3" y="75.9">1</text>
<text x="174.5" y="75.9">5</text>
<text x="230.5" y="75.9">P$1</text>
<text x="236.3" y="76.7">P1</text>
<text x="164.3" y="79.5">2</text>
<text x="174.5" y="79.5">4</text>
<text x="230.5" y="81.2">P$2</text>
<text x="236.3" y="82">P2</text>
<text x="129.5" y="106.5" transform="rotate(-90 129.5 106.5)">1</text>
<text x="165.1" y="106.5" transform="rotate(-90 165.1 106.5)">1</text>
<text x="129.5" y="114.1" transform="rotate(-90 129.5 114.1)">2</text>
<text x="165.1" y="114.1" transform="rotate(-90 165.1 114.1)">2</text>
<text x="54.5" y="131">1</text>
<text x="58.5" y="131.8">VCC</text>
<text x="71.1" y="131.7">VB</text>
<text x="76.3" y="131">8</text>
<text x="70.9" y="133.5">HO</text>
<text x="71.1" y="137.1">VS</text>
<text x="71.1" y="135.3">LO</text>
<text x="76.3" y="136.3">6</text>
<text x="76.3" y="132.8">7</text>
<text x="76.3" y="134.5">5</text>
<text x="221.6" y="132.8">8</text>
<text x="221.6" y="134.5">7</text>
<text x="221.6" y="136.3">5</text>
<text x="225.6" y="133.5">VB</text>
<text x="225.6" y="135.3">HO</text>
<text x="225.6" y="137.1">LO</text>
<text x="237.1" y="133.6">VCC</text>
<text x="243.4" y="132.8">1</text>
<text x="54.5" y="139.9">2</text>
<text x="54.5" y="141.6">3</text>
<text x="58.5" y="140.6">IN</text>
<text x="58.5" y="142.4">~SD</text>
<text x="129.5" y="140.3" transform="rotate(-90 129.5 140.3)">1</text>
<text x="165.1" y="140.3" transform="rotate(-90 165.1 140.3)">1</text>
<text x="221.6" y="138.1">6</text>
<text x="225.6" y="138.9">VS</text>
<text x="238.7" y="142.4">IN</text>
<text x="243.4" y="141.6">2</text>
<text x="243.4" y="143.4">3</text>
<text x="54.5" y="145.2">4</text>
<text x="58.5" y="146">COM</text>
<text x="129.5" y="147.9" transform="rotate(-90 129.5 147.9)">2</text>
<text x="165.1" y="147.9" transform="rotate(-90 165.1 147.9)">2</text>
<text x="236.7" y="147.7">COM</text>
<text x="237.3" y="144.2">~SD</text>
<text x="243.4" y="147">4</text>
</g>
<g font-size="1.2" fill="#c90d0c">
<text x="79.6" y="26.1" transform="rotate(-90 79.6 26.1)">+</text>
<text x="122.3" y="36.7" transform="rotate(-90 122.3 36.7)">+</text>
<text x="134.7" y="36.7" transform="rotate(-90 134.7 36.7)">+</text>
<text x="141.8" y="104.3" transform="rotate(-90 141.8 104.3)">+</text>
<text x="81.4" y="120.3" transform="rotate(-90 81.4 120.3)">+</text>
<text x="216.5" y="123.8" transform="rotate(-90 216.5 123.8)">+</text>
</g>
</svg>
